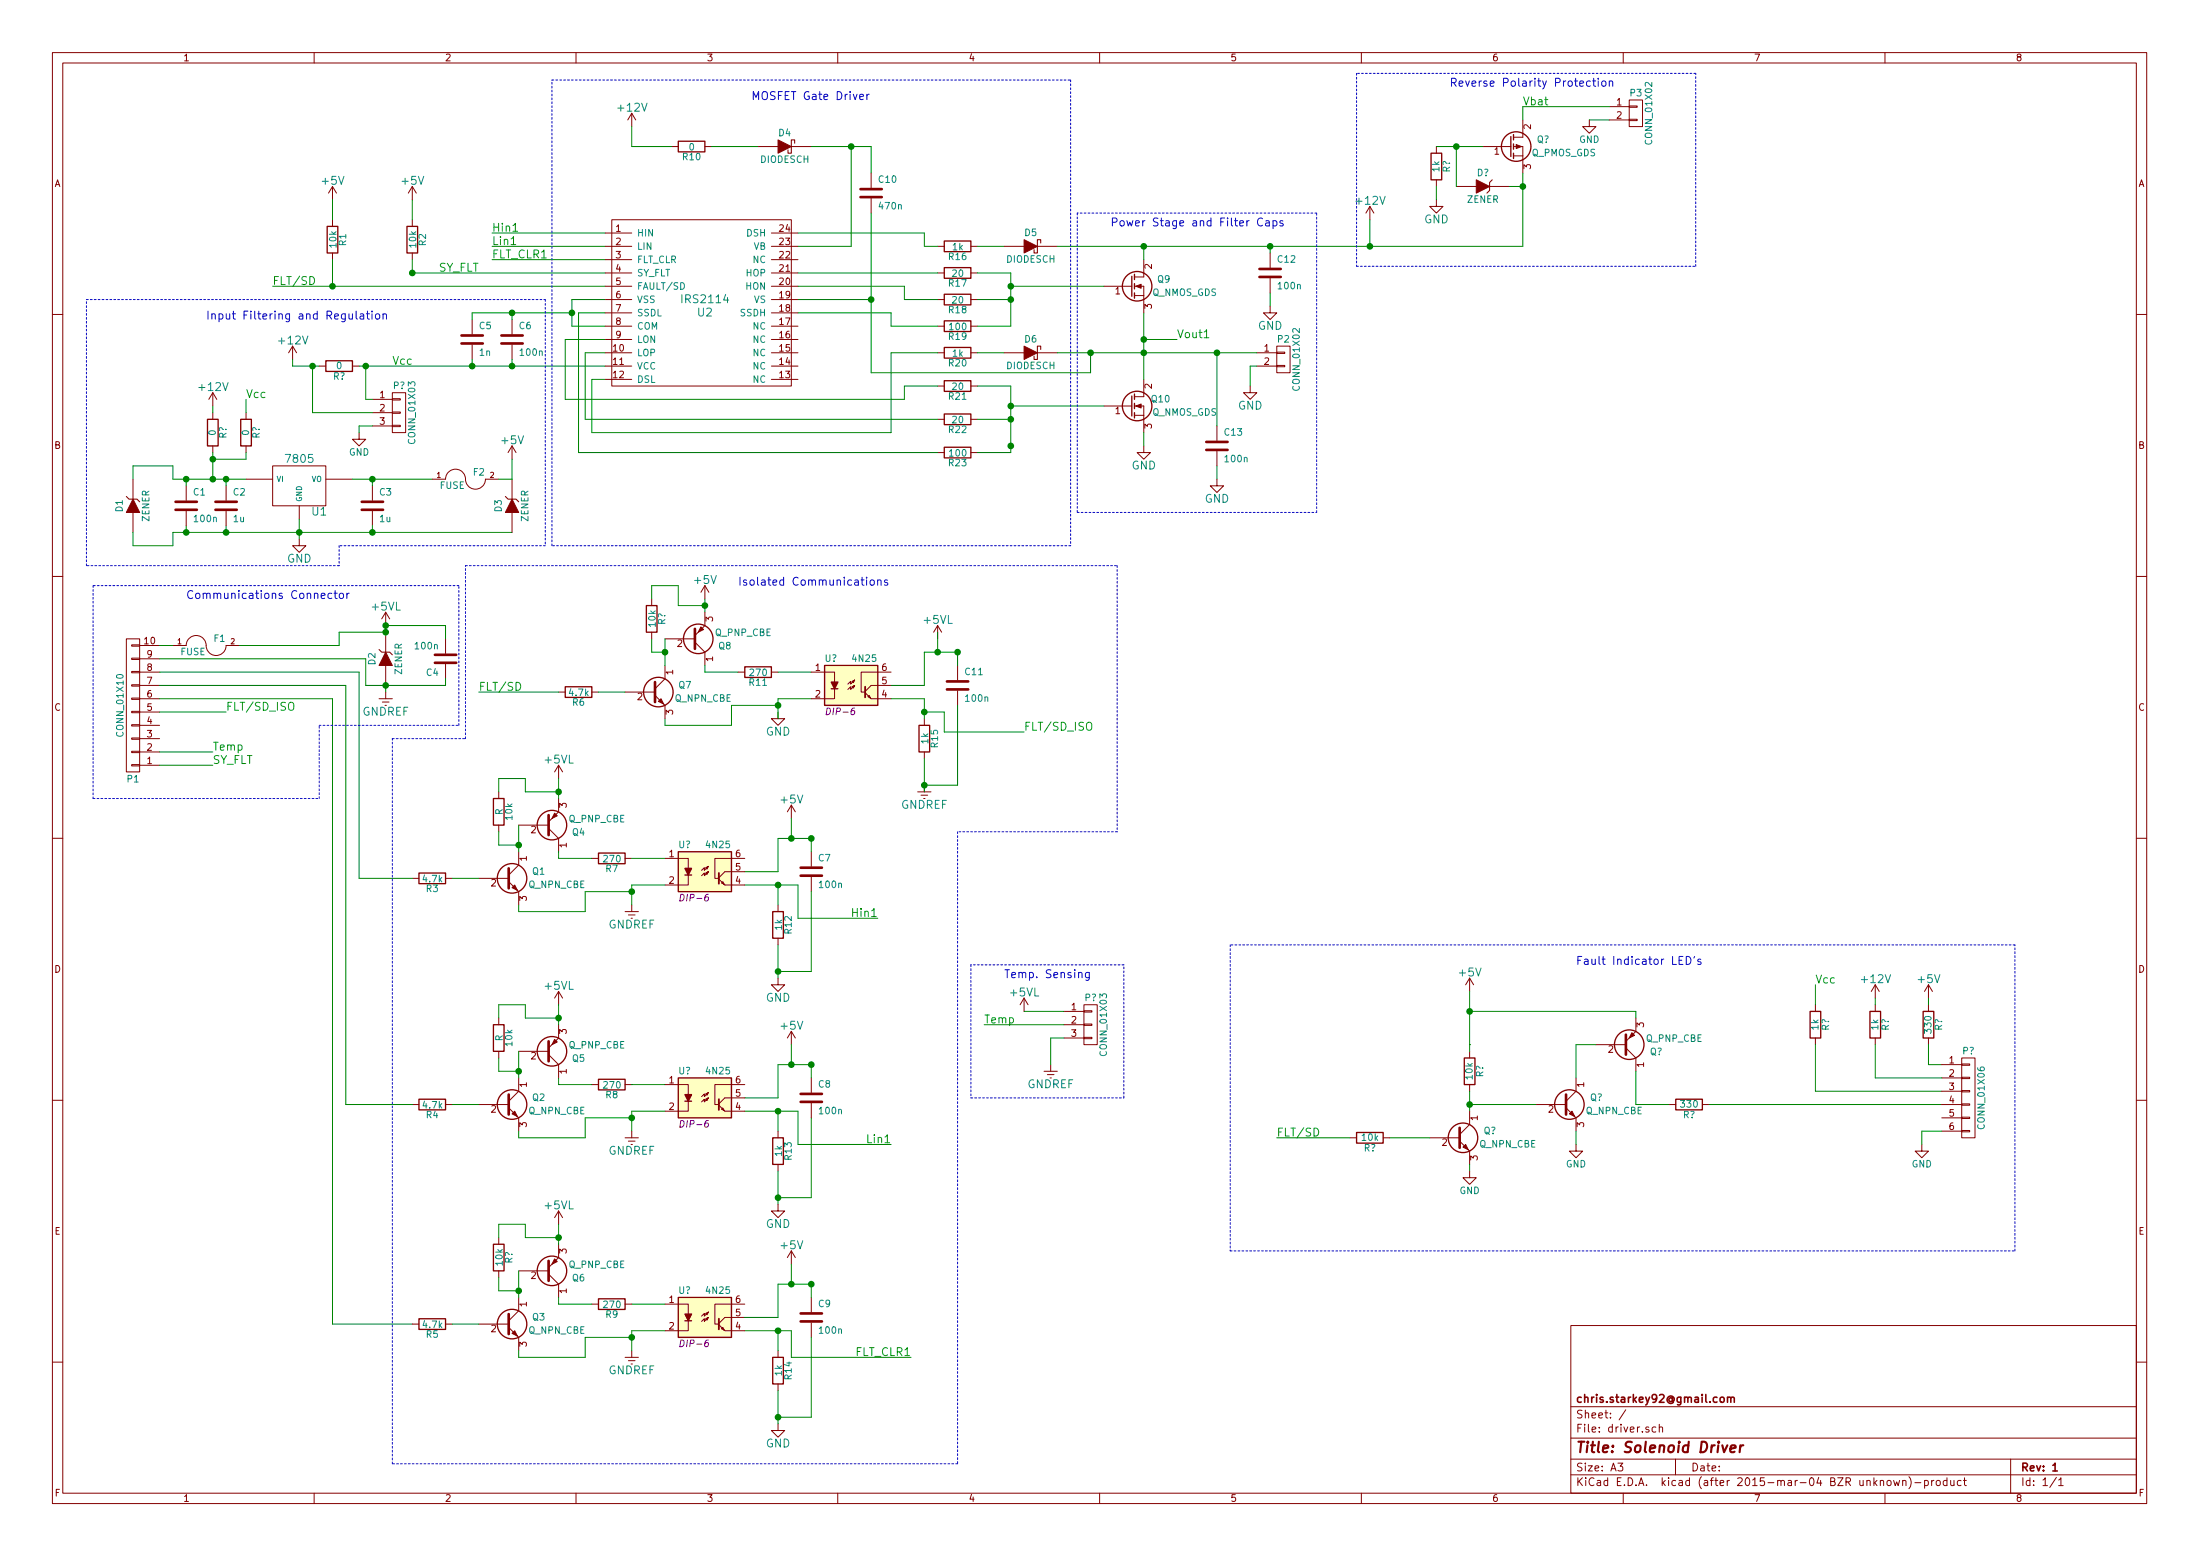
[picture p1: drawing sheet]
<svg xmlns="http://www.w3.org/2000/svg" width="420mm" height="297mm" viewBox="0 0 420 297" stroke-linecap="round" stroke-linejoin="round" font-family="sans-serif">
<g fill="none" stroke="#840000" stroke-width=".19">
<path d="M10 10h400v277h-400zM12 12h396v273.1h-396zM60 10v2M110 10v2M160 10v2M210 10v2M260 10v2M310 10v2M311.1 19.1h2.6v5.1h-2.6zM360 10v2M63.5 35.6v2.5M63.5 35.6l-.8 1.3"/>
<path d="M63.5 35.6l.8 1.3M78.7 35.6l-.7 1.3M78.7 35.6v2.5M78.7 35.6l.8 1.3M120.6 21.6l-.7 1.3M120.6 21.6v2.6M120.6 21.6l.8 1.3M128.3 28h1.2M134.6 28h1.3M144.8 28h3.8M151.1 28h3.8M166.4 33.1v2.8"/>
<path d="M166.4 37.9v2.8M261.6 39.4l-.7 1.3M261.6 39.4v2.5M261.6 39.4l.8 1.3M274.3 38.1v1.3h1.3l-1.3 1.3-1.3-1.3h1.3M274.3 28v1.2M274.3 34.3v1.3M278.1 35.6h3.8M283.2 28h5.3M284.5 35.6h3.8M289.1 28h1.7v5.1M289.1 29.8h1.7"/>
<path d="M290.8 22.9v3.3h-1.7M303.5 22.9v1.3h1.3l-1.3 1.2-1.2-1.2h1.2M307.3 20.4h3.8M307.3 22.9h3.8M311.1 22.8h1.6v.2h-1.6zM311.1 20.2h1.6v.3h-1.6zM63.5 41.9v1.3M63.5 48.3v1.3M78.7 41.9v1.3M78.7 48.3v1.3M115.6 44.5h5M115.6 47h5"/>
<path d="M115.6 49.6h5M115.6 52.1h5M115.6 54.6h5M115.6 57.2h5M115.6 59.7h5M116.8 41.9h34.3v31.8h-34.3zM147.3 44.5h5.1M147.3 47h5.1M147.3 49.6h5.1M147.3 52.1h5.1M147.3 54.6h5.1M147.3 57.2h5.1"/>
<path d="M147.3 59.7h5.1M179.1 47h1.2M179.1 52.1h1.2M179.1 57.2h1.2M185.4 47h1.3M185.4 52.1h1.3M185.4 57.2h1.3M191.8 47h3.8M198.1 47h3.8M210.8 54.6h5.4M216.7 54.6h1.7v5.1M216.7 56.4h1.7"/>
<path d="M218.4 49.6v3.3h-1.7M242.6 58.5v1.2h1.2l-1.2 1.3-1.3-1.3h1.3M242.6 48.3v2.8M242.6 53.1v2.8M10 60h2M40.6 75l-.7 1.2M40.6 75v2.5M40.6 78.8v1.2M40.6 75l.8 1.2M47 78.8v1.2M55.9 66.1l-.8 1.2M55.9 66.1v2.5"/>
<path d="M55.9 66.1l.7 1.2M61 69.9h1.2M67.3 69.9h1.3M71.1 76.2h3.8M71.1 78.8h3.8M74.9 78.6h1.6v.3h-1.6zM74.9 76.1h1.6v.3h-1.6zM74.9 75h2.6v7.6h-2.6zM90.2 61v2.8M90.2 65.8v2.8M97.8 61v2.8M97.8 65.8v2.8"/>
<path d="M115.6 62.3h5M115.6 64.8h5M115.6 67.3h5M115.6 69.9h5M115.6 72.4h5M147.3 62.3h5.1M147.3 64.8h5.1M147.3 67.3h5.1M147.3 69.9h5.1M147.3 72.4h5.1M179.1 62.3h1.2M179.1 67.3h1.2"/>
<path d="M179.1 73.7h1.2M185.4 62.3h1.3M185.4 67.3h1.3M185.4 73.7h1.3M191.8 67.3h3.8M198.1 67.3h3.8M210.8 77.5h5.4M216.7 77.5h1.7v5.1M216.7 79.3h1.7M218.4 72.4v3.3h-1.7M238.8 73.7v1.3h1.2l-1.2 1.2-1.3-1.2h1.3M240 67.3h3.8"/>
<path d="M240 69.9h3.8M243.8 69.8h1.6v.2h-1.6zM243.8 67.2h1.6v.3h-1.6zM243.8 66.1h2.6v5.1h-2.6zM408 60h2M25.4 91.5v3.8M25.4 97.8v3.8M35.6 92.7v2.8M35.6 97.6v2.8M40.6 85.1v1.3M43.2 92.7v2.8M43.2 97.6v2.8"/>
<path d="M47 91.5h5.1M47 85.1v1.3M52.1 88.9h10.1v7.7h-10.1zM57.1 96.6v2.5M62.2 91.5h5.1M68.6 82.6v1.3h1.2l-1.2 1.2-1.3-1.2h1.3M71.1 92.7v2.8M71.1 97.6v2.8M71.1 81.3h3.8M74.9 81.2h1.6v.2h-1.6zM82.5 91.5h2.6a1.93 1.93 0 0 1 2.1-1.9 1.93 1.93 0 0 1 1.7 2.2 1.91 1.91 0 0 0 2.1 1.6 1.91 1.91 0 0 0 1.7-1.9h2.5M97.8 85.1v2.6"/>
<path d="M97.8 91.5v3.8M97.8 97.8v3.8M97.8 85.1l-.8 1.3M97.8 85.1l.8 1.3M179.1 80h1.2M179.1 86.4h1.2M185.4 80h1.3M185.4 86.4h1.3M218.4 85.1v1.3h1.3l-1.3 1.3-1.2-1.3h1.2M232.4 91.5v1.2h1.3l-1.3 1.3-1.3-1.3h1.3M232.4 81.3v2.8M232.4 86.1v2.8"/>
<path d="M10 110h2M57.1 102.9v1.3h1.3l-1.3 1.2-1.2-1.2h1.2M73.7 116.9l-.8 1.2M73.7 116.9v2.5M73.7 116.9l.7 1.2M124.5 114.3v1.3M134.6 116.9v2.5l-1.9 1.9M134.6 111.8l-.7 1.3M134.6 111.8v2.5M134.6 111.8l.8 1.3M179.1 119.4l-.8 1.3M179.1 119.4v2.6"/>
<path d="M179.1 119.4l.7 1.3M408 110h2M24.1 122h2.6v25.4h-2.6zM25.1 123.1h1.6v.3h-1.6zM25.1 125.6h1.6v.3h-1.6zM25.1 128.2h1.6v.2h-1.6zM25.1 130.7h1.6v.3h-1.6zM25.1 133.3h1.6v.2h-1.6zM25.1 135.8h1.6v.3h-1.6zM25.1 138.3h1.6v.3h-1.6zM26.7 138.5h3.8M26.7 135.9h3.8"/>
<path d="M26.7 133.4h3.8M26.7 130.8h3.8M26.7 128.3h3.8M26.7 125.8h3.8M26.7 123.2h3.8M33 123.2h2.6a1.93 1.93 0 0 1 2.1-1.9 1.93 1.93 0 0 1 1.7 2.3 1.91 1.91 0 0 0 2 1.5 1.91 1.91 0 0 0 1.8-1.9h2.5M72.4 133.4h2.5M73 134h1.3M73.7 120.7v3.8M73.7 127v3.8M73.7 132.1v1.3M85.1 122v2.8"/>
<path d="M85.1 126.8v2.8M106.7 132.1h1.2M113 132.1h1.3M119.4 132.1h5.7M124.5 120.7v1.3M125.1 132.8l1.9 1.9v2.5M127 122h5.7M127 127v2.6l-1.9 1.9M132.7 122.6l1.9 1.9v2.5M141 128.3h1.2M147.3 128.3h1.3M148.6 135.9v1.3h1.3l-1.3 1.3-1.3-1.3h1.3"/>
<path d="M154.9 128.3h4.5v5.1h-4.5M162.7 130.1l.5-.3-.2 .5zM163.2 129.8l-.7 .8v-.5l-.6 .5M163.2 130.8l-.2 .6-.3-.3 .5-.3-.7 .8v-.5l-.6 .5M165.2 132.2l1.2 1.2h3.8M165.7 133l.3-.2 .2 .5zM170.2 128.3h-5.7v3.8h.6M170.2 130.8h-3.8l-1.2 1.2M176.5 137.2v1.3M182.9 127v2.8M182.9 131.9v2.8M25.1 140.9h1.6v.2h-1.6z"/>
<path d="M25.1 143.4h1.6v.3h-1.6zM25.1 146h1.6v.2h-1.6zM26.7 146.1h3.8M26.7 143.5h3.8M26.7 141h3.8M95.2 151.2v1.2M95.2 157.5v1.3M99.1 157.5h5.7M104.8 158.2l1.9 1.9v2.5M106.7 152.4v2.6l-1.9 1.9M106.7 146.1v2.5M106.7 146.1l-.8 1.3"/>
<path d="M106.7 146.1l.7 1.3M151.1 153.7l-.7 1.3M151.1 153.7v2.5M151.1 153.7l.8 1.3M175.3 151.2h2.5M175.9 151.8h1.3M176.5 143.5v1.3M176.5 149.9v1.3M10 160h2M78.7 167.7h1.3M85.1 167.7h1.3M91.4 167.7h5.8"/>
<path d="M97.2 168.3l1.9 1.9v2.6M99.1 162.6v2.5l-1.9 1.9M113 163.9h1.3M119.4 163.9h1.2M119.4 174h2.5M120 174.7h1.3M120.6 172.8v1.2M127 163.9h4.4v5h-4.4M134.8 165.6l.5-.2-.3 .5zM135.3 165.4l-.8 .8v-.6l-.5 .6M135.3 166.4l-.3 .5-.2-.2 .5-.3-.8 .8v-.5l-.5 .5M137.3 167.8l1.1 1.1h3.8"/>
<path d="M137.8 168.6l.2-.3 .3 .5zM142.2 163.9h-5.7v3.8h.7M142.2 166.4h-3.8l-1.1 1.1M148.6 172.8v1.2M148.6 179.1v1.3M154.9 162.6v2.8M154.9 167.4v2.8M408 160h2M95.2 194.3v1.3M106.7 195.6v2.6l-1.9 1.9M106.7 189.3v2.5M106.7 189.3l-.8 1.2"/>
<path d="M106.7 189.3l.7 1.2M148.6 186.7v1.3h1.3l-1.3 1.3-1.3-1.3h1.3M151.1 196.9v2.5M151.1 196.9l-.7 1.3M151.1 196.9l.8 1.3M195.6 190.5l-.8 1.3M195.6 190.5v2.6M195.6 190.5l.7 1.3M203.2 193.1h3.8M203.2 195.6h3.8M203.2 198.2h3.8M207 198h1.5v.3h-1.5z"/>
<path d="M207 195.5h1.5v.2h-1.5zM207 192.9h1.5v.3h-1.5zM207 191.8h2.5v7.6h-2.5zM280.7 186.7v2.6M280.7 186.7l-.8 1.3M280.7 186.7l.7 1.3M304.8 199.4h5.7M312.4 194.3v2.6l-1.9 1.9M346.7 191.8v1.3M346.7 198.2v1.2M358.1 188l-.7 1.3M358.1 188v2.5"/>
<path d="M358.1 191.8v1.3M358.1 198.2v1.2M358.1 188l.8 1.3M368.3 188l-.8 1.3M368.3 188v2.5M368.3 191.8v1.3M368.3 198.2v1.2M368.3 188l.8 1.3M10 210h2M78.7 210.9h1.3M85.1 210.9h1.3M91.4 210.9h5.8"/>
<path d="M95.2 200.7v1.3M97.2 211.5l1.9 1.9v2.5M99.1 205.8v2.5l-1.9 1.9M99.1 200.7h5.7M104.8 201.3l1.9 1.9v2.6M113 207h1.3M119.4 207h1.2M119.4 217.2h2.5M120 217.8h1.3M120.6 215.9v1.3M127 207h4.4v5.1h-4.4M134.8 208.8l.5-.2-.3 .5z"/>
<path d="M135.3 208.6l-.8 .7v-.5l-.5 .5M135.3 209.6l-.3 .5-.2-.3 .5-.2-.8 .7v-.5l-.5 .5M137.3 211l1.1 1.1h3.8M138 211.5l.3 .5-.5-.3zM142.2 207h-5.7v3.9h.7M142.2 209.6h-3.8l-1.1 1.1M148.6 215.9v1.3M154.9 205.8v2.8M154.9 210.6v2.8M199.4 204.5h2.5M200 205.1h1.3M200.7 203.2v1.3"/>
<path d="M257.8 217.2h1.3M264.2 217.2h1.2M273 217.2h5.8M278.8 217.8l1.9 1.9v2.6M280.7 212.1v2.6l-1.9 1.9M280.7 200.7v1.3M280.7 207v1.3M293.4 210.9h5.7M299.1 211.5l1.9 1.9v2.5M301 218.5v1.2h1.3l-1.3 1.3-1.3-1.3h1.3M301 205.8v2.5l-1.9 1.9M310.5 200.1l1.9 1.9v2.5"/>
<path d="M318.8 210.9h1.2M325.1 210.9h1.3M367 218.5v1.2h1.3l-1.3 1.3-1.2-1.3h1.2M370.8 210.9h3.8M370.8 203.2h3.8M370.8 205.8h3.8M370.8 208.3h3.8M370.8 213.4h3.8M370.8 215.9h3.8M374.6 215.8h1.6v.3h-1.6zM374.6 213.3h1.6v.2h-1.6zM374.6 210.7h1.6v.3h-1.6z"/>
<path d="M374.6 208.2h1.6v.2h-1.6zM374.6 205.6h1.6v.3h-1.6zM374.6 203.1h1.6v.3h-1.6zM374.6 202h2.6v15.2h-2.6zM408 210h2M95.2 236.3v1.2M106.7 237.5v2.6l-1.9 1.9M106.7 231.2v2.5M106.7 231.2l-.8 1.2M106.7 231.2l.7 1.2M148.6 229.9v1.3h1.3l-1.3 1.2-1.3-1.2h1.3M148.6 222.3v1.3"/>
<path d="M151.1 238.8v2.5M151.1 238.8l-.7 1.3M151.1 238.8l.8 1.3M280.7 223.6v1.2h1.2l-1.2 1.3-1.3-1.3h1.3M78.7 252.8h1.3M85.1 252.8h1.3M91.4 252.8h5.8M95.2 242.6v1.3M97.2 253.4l1.9 1.9v2.5M99.1 247.7v2.5l-1.9 1.9M99.1 242.6h5.7M104.8 243.2l1.9 1.9v2.6"/>
<path d="M113 249h1.3M119.4 249h1.2M119.4 259.1h2.5M120 259.8h1.3M120.6 257.8v1.3M127 249h4.4v5h-4.4M134.8 250.7l.5-.2-.3 .5zM135.3 250.5l-.8 .7v-.5l-.5 .5M135.3 251.5l-.3 .5-.2-.2 .5-.3-.8 .8v-.5l-.5 .5M137.3 252.9l1.1 1.1h3.8M138 253.4l.3 .5-.5-.2zM142.2 249h-5.7v3.8h.7"/>
<path d="M142.2 251.5h-3.8l-1.1 1.1M148.6 257.8v1.3M154.9 247.7v2.8M154.9 252.5v2.8M300 253h108v32.1h-108zM10 260h2M148.6 271.8v1.3h1.3l-1.3 1.3-1.3-1.3h1.3M148.6 264.2v1.3M300 278.5h108M300 274.5h108M300 268.5h108M309 279.3h.9l-.5 .6 .5 .1v.7l-.2 .1-.7-.1"/>
<path d="M310.5 269.1l-1.3 2M316.2 272.5l-.4-.1-.3 .3 .1 .6 .2 .1 .4-.1M316.9 272.5l.2-.1 .4 .1v.9M316.9 271.9v1.5M320 278.5v3M384 278.5v6.6M408 260h2M60 285.1v1.9M110 285.1v1.9M160 285.1v1.9M210 285.1v1.9M260 285.1v1.9"/>
<path d="M300 281.5h108M310 285.1v1.9M360 285.1v1.9M360.5 282.7l.2-.1 .4 .1 .1 .6-.2 .2-.3 .1-.2-.1zM361.6 282.6l.3 1 .3-.7 .3 .7 .3-1M363.4 282.7l.2-.1 .4 .1v.9M363.4 282.6v1M364.6 281.9a1.71 1.71 0 0 1 0 2.3M365.7 283h1.2M367.6 282.7l.4-.1 .3 .3-.2 .6h-.5M367.6 282.6v1.5M368.9 282.6v1"/>
<path d="M369.3 282.6l-.4 .3M369.8 282.7l.3-.1 .4 .1 .1 .6-.2 .2-.3 .1-.3-.1zM371.8 282.7l-.4-.1-.3 .3 .1 .6 .2 .1 .4-.1M371.8 282.1v1.5M372.5 282.6l.1 .9 .4 .1 .2-.1M373.2 282.6v1M374.5 282.7l-.4-.1-.3 .3 .1 .6 .2 .1 .4-.1M375 282.6h.5M375.2 282.1v1.3l.3 .2M392.7 282l-1.2 2M393.2 282.5l.4-.4v1.5M393.2 283.6h.8"/>
</g>
<path d="M329.9 266.8l.2-.1 .4 .1 .1 .9M329.9 266.7v1M330.6 266.9a.36 .36 0 0 1 .3-.2 .36 .36 0 0 1 .3 .2v.8M392 280.8h.9" fill="none" stroke="#840000" stroke-width=".3"/>
<path d="M330.5 276.6l1-.2-.1-.4h-.7l-.3 .9 .3 .3 .6-.1M332.4 275.9l-.2 1.3M332.9 275.9l-.3 .1-.3 .3" fill="none" stroke="#840000" stroke-width=".41"/>
<g fill="#840000" stroke="#840000" stroke-width=".19">
<path d="M195.6 45.8l2.5 1.2-2.5 1.3z"/>
<path d="M148.6 26.7l2.5 1.3-2.5 1.2z"/>
<path d="M195.6 66.1l2.5 1.2-2.5 1.3z"/>
<path d="M216.9 54.6l1-.3v.7z"/>
<path d="M216.9 77.5l1-.4v.8z"/>
<path d="M105.9 155.2l.5 .5-1 .5z"/>
<path d="M97.8 169.5l.5-.6 .5 1.1z"/>
<path d="M105.9 198.4l.5 .5-1 .5z"/>
<path d="M97.8 212.6l.5-.5 .5 1z"/>
<path d="M105.9 240.3l.5 .5-1 .5z"/>
<path d="M97.8 254.5l.5-.5 .5 1.1z"/>
<path d="M133.9 119.7l.5 .5-1.1 .5z"/>
<path d="M125.7 133.9l.5-.5 .5 1z"/>
<path d="M25.4 95.3l1.3 2.5h-2.6z"/>
<path d="M73.7 124.5l1.2 2.5h-2.5z"/>
<path d="M97.8 95.3l1.3 2.5h-2.6z"/>
<path d="M289.6 27.6l1 .4-1 .4z"/>
<path d="M281.9 34.3l2.6 1.3-2.6 1.3z"/>
<path d="M279.4 219l.5-.5 .5 1z"/>
<path d="M299.7 212.6l.5-.5 .5 1z"/>
<path d="M311.7 197.1l.5 .5-1.1 .6z"/>
</g>
<path d="M151.8 27.3v-.6h-.7v2.5h-.6v-.6M285 34.3l-.5 .5v1.6l-.5 .5M198.8 46.4v-.6h-.7v2.5h-.6v-.6M198.8 66.7v-.6h-.7v2.5h-.6v-.6M24.1 94.8l.5 .5h1.6l.5 .5M96.5 94.8l.5 .5h1.6l.5 .5M72.4 124l.5 .5h1.5l.5 .5" fill="none" stroke="#840000" stroke-width=".2"/>
<g fill="none" stroke="#840000" stroke-width=".51">
<path d="M164.3 37.6h4.1M164.3 36.1h4.1M240.5 52.9h4.1M240.5 51.3h4.1M88.1 65.6h4.1M88.1 64h4.1M95.8 65.6h4M95.8 64h4M33.5 97.3h4.1M33.5 95.8h4.1M41.1 97.3h4.1M41.1 95.8h4.1"/>
<path d="M69.1 97.3h4.1M69.1 95.8h4.1M230.4 85.9h4M230.4 84.4h4M83.1 125h4M83.1 126.5h4M125.1 130.2v3.8M132.7 120.1v3.8M180.8 131.6h4.1M180.8 130.1h4.1M104.8 155.6v3.8M97.2 165.8v3.8"/>
<path d="M152.9 167.2h4.1M152.9 165.6h4.1M104.8 198.8v3.8M310.5 197.5v3.8M97.2 209v3.8M152.9 210.3h4.1M152.9 208.8h4.1M278.8 215.3v3.8M299.1 209v3.8M97.2 250.9v3.8M104.8 240.7v3.8M152.9 252.3h4.1"/>
<path d="M152.9 250.7h4.1"/>
</g>
<g fill="none" stroke="#840000" stroke-width=".25">
<path d="M129.5 27h5.1v2h-5.1zM273.3 29.2h2v5.1h-2zM288.5 26.1v3.8M289.1 25.7v1M289.1 27.5v1M289.1 29.2v1.1M62.5 43.2h2v5.1h-2zM77.7 43.2h2.1v5.1h-2.1zM180.3 46h5.1v2h-5.1zM180.3 51.1h5.1v2h-5.1zM180.3 56.2h5.1v2h-5.1zM216.2 52.7v3.9"/>
<path d="M216.7 52.4v1M216.7 54.1v1.1M216.7 55.9v1M62.2 68.9h5.1v2h-5.1zM180.3 72.7h5.1v2h-5.1zM180.3 79h5.1v2.1h-5.1zM180.3 66.3h5.1v2.1h-5.1zM180.3 61.3h5.1v2h-5.1zM216.2 75.6v3.8M216.7 75.2v1M216.7 77v1M216.7 78.8v1"/>
<path d="M39.6 80h2.1v5.1h-2.1zM46 80h2v5.1h-2zM180.3 85.4h5.1v2h-5.1zM123.4 115.6h2.1v5.1h-2.1zM107.9 131.1h5.1v2h-5.1zM142.2 127.3h5.1v2h-5.1zM157.5 127h10.1v7.7h-10.1zM158.7 131.5h1.3M175.5 138.5h2v5h-2zM94.2 152.4h2.1v5.1h-2.1zM80 166.7h5.1v2h-5.1zM114.3 162.9h5.1v2h-5.1z"/>
<path d="M129.5 162.6h10.2v7.6h-10.2zM130.8 167h1.3M147.6 174h2v5.1h-2zM94.2 195.6h2.1v5.1h-2.1zM345.7 193.1h2v5.1h-2zM357.1 193.1h2.1v5.1h-2.1zM367.3 193.1h2v5.1h-2zM80 209.8h5.1v2.1h-5.1zM114.3 206h5.1v2.1h-5.1zM129.5 205.8h10.2v7.6h-10.2zM130.8 210.2h1.3M147.6 217.2h2v5.1h-2z"/>
<path d="M259.1 216.2h5.1v2h-5.1zM279.7 202h2v5h-2zM320 209.8h5.1v2.1h-5.1zM94.2 237.5h2.1v5.1h-2.1zM80 251.8h5.1v2h-5.1zM114.3 247.9h5.1v2.1h-5.1zM129.5 247.7h10.2v7.6h-10.2zM130.8 252.1h1.3M147.6 259.1h2v5.1h-2z"/>
<circle cx="289.6" cy="28" r="2.82"/>
<circle cx="217.2" cy="54.6" r="2.82"/>
<circle cx="217.2" cy="77.5" r="2.82"/>
<circle cx="125.7" cy="132.1" r="2.82"/>
<circle cx="133.3" cy="122" r="2.82"/>
<circle cx="105.4" cy="157.5" r="2.82"/>
<circle cx="97.8" cy="167.7" r="2.82"/>
<circle cx="311.1" cy="199.4" r="2.82"/>
<circle cx="97.8" cy="210.9" r="2.82"/>
<circle cx="105.4" cy="200.7" r="2.82"/>
<circle cx="279.4" cy="217.2" r="2.82"/>
<circle cx="299.7" cy="210.9" r="2.82"/>
<circle cx="97.8" cy="252.8" r="2.82"/>
<circle cx="105.4" cy="242.6" r="2.82"/>
</g>
<path d="M59.2 52.8a.77 .77 0 0 1 .9 .8 .77 .77 0 0 1-.9 .7zM97.6 46.7h.9M98 44.2h.9M230 64.5h.9M55.2 134.3a.5 .5 0 0 1 .5-.2 .5 .5 0 0 1 .4 .5v.8a.53 .53 0 0 1-.6 .2 .53 .53 0 0 1-.4-.5zM98.6 130.3a.77 .77 0 0 1 .8 .7 .77 .77 0 0 1-.8 .8zM207.6 138.1a.5 .5 0 0 1 .5-.2 .5 .5 0 0 1 .4 .5v.8a.53 .53 0 0 1-.6 .2 .53 .53 0 0 1-.4-.5zM251 215.4a.77 .77 0 0 1 .8 .7 .77 .77 0 0 1-.8 .8z" fill="none" stroke="#00c200" stroke-width=".19"/>
<g fill="none" stroke="#008400" stroke-width=".19">
<path d="M63.5 38.1v3.8M78.7 38.1v3.8M120.6 24.2v3.8h7.7M135.9 28h8.9M154.9 28h11.5v5.1M162.6 28v19h-10.2M274.3 28h8.9M274.3 35.6v2.5M278.1 28v7.6M288.3 35.6h2.5M290.8 33.1v13.9h-88.9M303.5 22.9h3.8"/>
<path d="M307.3 20.4h-16.5v2.5M52.1 54.6h63.5M63.5 49.6v5M78.7 49.6v2.5h36.9M94 47h21.6M94 44.5h21.6M94 49.6h21.6M97.8 59.7v1.3M109.2 59.7h-19v1.3M115.6 57.2h-6.4v5.1h6.4M115.6 59.7h-5.1v26.7h68.6M152.4 54.6h20.3v2.6h6.4"/>
<path d="M152.4 59.7h17.8v2.6h8.9M152.4 44.5h24.1v2.5h2.6M152.4 52.1h26.7M152.4 57.2h14M166.4 40.7v30.5h41.9v-3.9M186.7 47h5.1M186.7 52.1h6.3v10.2h-6.3M186.7 57.2h6.3M193 54.6h17.8M218.4 47v2.6M218.4 59.7v12.7M242.6 47v1.3"/>
<path d="M242.6 55.9v2.6M261.6 41.9v5.1M40.6 77.5v1.3M47 76.2v2.6M55.9 68.6v1.3h5.1M59.7 69.9v8.9h11.4M68.6 69.9h47M69.8 69.9v6.3h1.3M90.2 68.6v1.3M97.8 68.6v1.3M115.6 67.3h-3.8v12.7h67.3M115.6 64.8h-7.7v11.4h64.8v-2.5h6.4"/>
<path d="M179.1 67.3h-8.9v15.3h-57.2v-10.2h2.6M186.7 67.3h5.1M186.7 73.7h6.3v12.7h-6.3M193 77.5h17.8M201.9 67.3h38.1M218.4 64.8h6.4M232.4 67.3v14M240 69.9h-1.2v3.8M25.4 91.5v-2.6h7.6v2.6h14M35.6 91.5v1.2M40.6 86.4v5.1M43.2 91.5v1.2"/>
<path d="M47 86.4v1.3h-6.4M57.1 99.1v3.8M67.3 91.5h15.2M71.1 81.3h-2.5v1.3M71.1 91.5v1.2M97.8 87.7v3.8h-2.6M186.7 80h6.3M218.4 82.6v2.5M232.4 88.9v2.6M25.4 101.6v2.6h7.6v-2.6h64.8M35.6 100.4v1.2M43.2 100.4v1.2"/>
<path d="M71.1 100.4v1.2M124.5 114.3v-2.5h5v3.8h5.1M134.6 114.3v2.6M30.5 128.3h38.1v39.4h10.1M30.5 130.8h35.5v80.1h12.7M30.5 133.4h33v119.4h15.2M30.5 125.8h39.3v5h15.3v-1.2M30.5 135.9h12.7M30.5 123.2h2.5M73.7 130.8v1.3M85.1 122v-2.6h-11.4v1.3h-8.9v2.5h-19.1M91.4 132.1h15.3"/>
<path d="M114.3 132.1h5.1M124.5 122v2.5h2.5M127 122v5M134.6 127v1.3h6.4M148.6 128.3h6.3M148.6 134.7h-8.9v3.8h-12.7v-1.3M154.9 133.4h-6.3v3.8M170.2 133.4h6.3v3.8M176.5 135.9h3.8v3.8h15.3M179.1 120.7v3.8M182.9 127v-2.5h-6.4v6.3h-6.3M182.9 134.7v15.2h-6.4"/>
<path d="M30.5 146.1h10.1M30.5 143.5h10.1M95.2 158.8v2.5h3.9M95.2 151.2v-2.6h5.1v2.6h6.4M99.1 157.5v5.1M106.7 148.6v3.8M151.1 156.2v3.9M176.5 144.8v6.4M86.4 167.7h5M106.7 162.6v1.3h6.3M120.6 170.2h-8.8v3.8h-12.7v-1.2M120.6 163.9h6.4"/>
<path d="M127 168.9h-6.4v3.9M142.2 168.9h10.2v6.4h15.2M148.6 168.9v3.9M154.9 162.6v-2.5h-6.3v6.3h-6.4M154.9 170.2v15.3h-6.3M95.2 194.3v-2.5h5.1v2.5h6.4M106.7 191.8v3.8M148.6 180.4v6.3M151.1 199.4v3.8M188 195.6h15.2M195.6 193.1h7.6M203.2 198.2h-2.5v5"/>
<path d="M280.7 199.4h.1M280.7 189.3v11.4M280.7 193.1h31.7v1.2M304.8 199.4h-3.8v6.4M346.7 188v3.8M346.7 199.4v8.9h24.1M358.1 190.5v1.3M358.1 199.4v6.4h12.7M368.3 199.4v3.8h2.5M368.3 190.5v1.3M86.4 210.9h5M95.2 202v2.5h3.9"/>
<path d="M99.1 200.7v5.1M106.7 205.8v1.2h6.3M120.6 213.4h-8.8v3.8h-12.7v-1.3M120.6 207h6.4M127 212.1h-6.4v3.8M142.2 212.1h10.2v6.4h17.8M148.6 212.1v3.8M154.9 205.8v-2.6h-6.3v6.4h-6.4M154.9 213.4v15.2h-6.3M243.8 217.2h14M265.4 217.2h7.6M280.7 210.9h12.7"/>
<path d="M280.7 208.3v3.8M301 215.9v2.6M312.4 204.5v6.4h6.4M326.4 210.9h44.4M370.8 215.9h-3.8v2.6M95.2 236.3v-2.6h5.1v2.6h6.4M106.7 233.7v3.8M148.6 223.6v6.3M280.7 222.3v1.3M86.4 252.8h5M95.2 243.9v2.5h3.9M99.1 242.6v5.1"/>
<path d="M106.7 247.7v1.3h6.3M120.6 255.3h-8.8v3.8h-12.7v-1.3M120.6 249h6.4M127 254h-6.4v3.8M142.2 254h8.9v5.1h22.9M148.6 254v3.8M151.1 241.3v3.8M154.9 247.7v-2.6h-6.3v6.4h-6.4M154.9 255.3v15.2h-6.3M148.6 265.5v6.3"/>
</g>
<g fill="#008400" stroke="#008400" stroke-width=".25">
<circle cx="162.6" cy="28" r=".51"/>
<circle cx="97.8" cy="69.9" r=".51"/>
<circle cx="109.2" cy="59.7" r=".51"/>
<circle cx="97.8" cy="59.7" r=".51"/>
<circle cx="193" cy="77.5" r=".51"/>
<circle cx="193" cy="54.6" r=".51"/>
<circle cx="218.4" cy="67.3" r=".51"/>
<circle cx="218.4" cy="47" r=".51"/>
<circle cx="242.6" cy="47" r=".51"/>
<circle cx="261.6" cy="47" r=".51"/>
<circle cx="57.2" cy="101.6" r=".51"/>
<circle cx="40.6" cy="91.5" r=".51"/>
<circle cx="43.2" cy="101.6" r=".51"/>
<circle cx="148.6" cy="185.5" r=".51"/>
<circle cx="193" cy="57.2" r=".51"/>
<circle cx="193" cy="80" r=".51"/>
<circle cx="208.3" cy="67.3" r=".51"/>
<circle cx="166.4" cy="57.2" r=".51"/>
<circle cx="120.7" cy="170.2" r=".51"/>
<circle cx="193" cy="85.1" r=".51"/>
<circle cx="218.4" cy="64.8" r=".51"/>
<circle cx="154.9" cy="160.1" r=".51"/>
<circle cx="151.1" cy="160.1" r=".51"/>
<circle cx="148.6" cy="228.6" r=".51"/>
<circle cx="120.7" cy="213.4" r=".51"/>
<circle cx="154.9" cy="203.2" r=".51"/>
<circle cx="151.1" cy="203.2" r=".51"/>
<circle cx="148.6" cy="270.5" r=".51"/>
<circle cx="120.7" cy="255.3" r=".51"/>
<circle cx="154.9" cy="245.1" r=".51"/>
<circle cx="151.1" cy="245.1" r=".51"/>
<circle cx="148.6" cy="168.9" r=".51"/>
<circle cx="148.6" cy="212.1" r=".51"/>
<circle cx="78.7" cy="52.1" r=".51"/>
<circle cx="176.5" cy="149.9" r=".51"/>
<circle cx="148.6" cy="134.7" r=".51"/>
<circle cx="182.9" cy="124.5" r=".51"/>
<circle cx="179.1" cy="124.5" r=".51"/>
<circle cx="63.5" cy="54.6" r=".51"/>
<circle cx="35.6" cy="91.5" r=".51"/>
<circle cx="35.6" cy="101.6" r=".51"/>
<circle cx="73.7" cy="130.8" r=".51"/>
<circle cx="73.7" cy="120.7" r=".51"/>
<circle cx="73.7" cy="119.4" r=".51"/>
<circle cx="71.1" cy="101.6" r=".51"/>
<circle cx="176.5" cy="135.9" r=".51"/>
<circle cx="127" cy="124.5" r=".51"/>
<circle cx="134.6" cy="115.6" r=".51"/>
<circle cx="99.1" cy="161.3" r=".51"/>
<circle cx="106.7" cy="151.2" r=".51"/>
<circle cx="99.1" cy="204.5" r=".51"/>
<circle cx="106.7" cy="194.3" r=".51"/>
<circle cx="99.1" cy="246.4" r=".51"/>
<circle cx="106.7" cy="236.3" r=".51"/>
<circle cx="148.6" cy="254" r=".51"/>
<circle cx="43.2" cy="91.5" r=".51"/>
<circle cx="71.1" cy="91.5" r=".51"/>
<circle cx="232.4" cy="67.3" r=".51"/>
<circle cx="278.1" cy="28" r=".51"/>
<circle cx="290.8" cy="35.6" r=".51"/>
<circle cx="90.2" cy="69.9" r=".51"/>
<circle cx="69.9" cy="69.9" r=".51"/>
<circle cx="59.7" cy="69.9" r=".51"/>
<circle cx="40.6" cy="87.7" r=".51"/>
<circle cx="280.7" cy="210.9" r=".51"/>
<circle cx="280.7" cy="193.1" r=".51"/>
</g>
<g fill="#ffffc2" stroke="#ffffc2" stroke-width=".25">
<path d="M157.5 127h10.1v7.7h-10.1z"/>
<path d="M129.5 162.6h10.2v7.6h-10.2z"/>
<path d="M129.5 205.8h10.2v7.6h-10.2z"/>
<path d="M129.5 247.7h10.2v7.6h-10.2z"/>
</g>
<path d="M165.2 131.1v2M137.3 166.7v2M137.3 209.8v2.1M137.3 251.8v2" fill="none" stroke="#840000" stroke-width=".36"/>
<g fill="#840000" stroke="#840000" stroke-width=".25">
<path d="M158.7 130.2h1.3l-.6 1.3z"/>
<path d="M130.8 165.8h1.3l-.7 1.2z"/>
<path d="M130.8 209h1.3l-.7 1.2z"/>
<path d="M130.8 250.9h1.3l-.7 1.2z"/>
</g>
<path d="M158 135.2a.63 .63 0 0 1 .6 .4 .63 .63 0 0 1-.3 .8h-.5zM130 170.7a.63 .63 0 0 1 .7 .5 .63 .63 0 0 1-.3 .7l-.6 .1zM130 213.9a.63 .63 0 0 1 .7 .5 .63 .63 0 0 1-.3 .7l-.6 .1zM130 255.8a.63 .63 0 0 1 .7 .5 .63 .63 0 0 1-.3 .7l-.6 .1z" fill="none" stroke="#840084" stroke-width=".19"/>
<g fill="none" stroke="#0000c2" stroke-width=".19" stroke-dasharray=".3 .4">
<path d="M105.4 15.3h99.1M204.5 15.3v88.9M259.1 14v36.8M323.8 14h-64.7M16.5 57.2h87.6M104.1 57.2v47M205.7 40.7v57.1M251.5 40.7h-45.8M259.1 50.8h64.7M323.8 50.8v-36.8M205.7 97.8h45.8M251.5 97.8v-57.1"/>
<path d="M16.5 108v-50.8M17.8 111.8v40.6M64.8 104.2v3.8M64.8 108h-48.3M87.6 111.8h-69.8M88.9 108h124.5M104.1 104.2h-39.3M105.4 104.2v-88.9M204.5 104.2h-99.1M213.4 108v50.8M61 138.5h26.6M87.6 138.5v-26.7"/>
<path d="M17.8 152.4h43.2M61 152.4v-13.9M74.9 141h14M88.9 141v-33M182.9 158.8v120.6M213.4 158.8h-30.5M185.4 184.2v25.4M214.6 184.2h-29.2M234.9 180.4v58.4M384.8 180.4h-149.9M185.4 209.6h29.2M214.6 209.6v-25.4"/>
<path d="M234.9 238.8h149.9M384.8 238.8v-58.4M74.9 279.4v-138.4M182.9 279.4h-108"/>
</g>
<g fill="none" stroke="#0000c2" stroke-width=".19">
<path d="M164.2 18.5l.7-.1-.1-.3-.4-.1-.2 .2 .1 .7h.5M165.6 18v1M166 18l-.3 .1-.1 .2M303.7 15.5h-.4l-.3 .3v.4l.1 .2h.6M304.2 15.5h.5M304.4 14.9v1.4l.3 .2M305.2 14.9v.2M305.2 15.5v1M306 15.6l.2-.1 .4 .1 .1 .6-.1 .2-.4 .1-.2-.2zM307.3 15.6l.1-.1a.36 .36 0 0 1 .6 .2v.8M307.3 15.5v1M68 59.4v1.3l.2 .2"/>
<path d="M68.8 60h.6l.1 .9M70 59.9h.6M70.2 59.4v1.3l.4 .2M71 59.4v.1M71 59.9v1M73.2 59.9v1M241.1 41.8a.72 .72 0 0 0-1 .5 .72 .72 0 0 0 .7 .8l.3-.1M241.8 42.2h.5l.1 .9M242.4 42.5l-.5 .1a.3 .3 0 0 0-.2 .2 .3 .3 0 0 0 .2 .3h.5M243.1 42.2l.5-.1 .3 .3v.5l-.2 .2h-.6M243.1 42.1v1.5M245 42.2l-.3-.1-.3 .3 .1 .2 .5 .1v.4h-.6"/>
<path d="M69.5 60.3h-.5a.3 .3 0 0 0-.3 .3 .3 .3 0 0 0 .3 .3l.5-.1M71.8 60.1l.2-.2 .4 .2 .1 .5-.1 .2-.4 .1-.2-.1zM73.2 60.1v-.1a.36 .36 0 0 1 .6 .1v.8M63.4 113.3l-.5-.1-.3 .3v.5l.2 .2h.6M63.8 113.2h.6M64 112.7v1.4l.4 .2M64.9 113.4l.2-.2 .4 .2 .1 .6-.1 .2-.4 .1-.2-.2zM66.2 113.2v1.1M66.7 113.2l-.3 .1-.2 .2M165.5 110.2v.1M165.5 110.7v1M166.2 110.9l.3-.2 .4 .2 .1 .5-.2 .2-.3 .1-.3-.1z"/>
<path d="M167.6 110.9l.1-.1a.36 .36 0 0 1 .6 .1v.8M167.6 110.7v1M169.5 110.8l-.4-.1-.2 .2 .1 .2 .5 .2v.3h-.6M208 185.6v1.3l-.3 .3-.3-.1M208 185.7l-.4-.1-.3 .3v.5l.1 .2h.6M321.4 182.6h-.7v1.5h.7M322 182.6a.77 .77 0 0 1 .9 .7 .77 .77 0 0 1-.9 .8zM323.6 182.6l-.1 .3M324.8 183.2l-.3-.1-.3 .2 .1 .2 .5 .2v.3h-.6"/>
</g>
<text font-size="2.8" fill="#840000" x="301" y="277.3">Title: Solenoid Driver</text>
<g font-size="2.1" fill="#0000c2">
<text x="276.9" y="16.5">Reverse Polarity Protection</text>
<text x="143.5" y="19.1">MOSFET Gate Driver</text>
<text x="212.1" y="43.2">Power Stage and Filter Caps</text>
<text x="39.4" y="61">Input Filtering and Regulation</text>
<text x="141" y="111.8">Isolated Communications</text>
<text x="35.6" y="114.3">Communications Connector</text>
<text x="301" y="184.2">Fault Indicator LED's</text>
<text x="191.8" y="186.7">Temp. Sensing</text>
</g>
<g font-size="2.1" fill="#008484">
<text x="118.2" y="21.3">+12V</text>
<text x="61.6" y="35.3">+5V</text>
<text x="76.8" y="35.3">+5V</text>
<text x="259.1" y="39.1">+12V</text>
<text x="272" y="42.6">GND</text>
<text x="130.5" y="57.9">IRS2114</text>
<text x="53.4" y="65.7">+12V</text>
<text x="133.3" y="60.4">U2</text>
<text x="240.2" y="63">GND</text>
<text x="38.2" y="74.6">+12V</text>
<text x="236.4" y="78.2">GND</text>
<text x="54.8" y="88.4">7805</text>
<text x="95.9" y="84.8">+5V</text>
<text x="216.1" y="89.6">GND</text>
<text x="230" y="96">GND</text>
<text x="59.6" y="98.4">U1</text>
<text x="54.8" y="107.4">GND</text>
<text x="132.7" y="111.5">+5V</text>
<text x="71.1" y="116.5">+5VL</text>
<text x="176.5" y="119.1">+5VL</text>
<text x="69.2" y="136.6">GNDREF</text>
<text x="146.2" y="140.4">GND</text>
<text x="104.1" y="145.8">+5VL</text>
<text x="149.2" y="153.4">+5V</text>
<text x="172.1" y="154.4">GNDREF</text>
<text x="116.2" y="177.3">GNDREF</text>
<text x="104.1" y="188.9">+5VL</text>
<text x="146.2" y="191.2">GND</text>
<text x="193" y="190.2">+5VL</text>
<text x="278.8" y="186.4">+5V</text>
<text x="355.7" y="187.7">+12V</text>
<text x="366.4" y="187.7">+5V</text>
<text x="149.2" y="196.6">+5V</text>
<text x="196.2" y="207.7">GNDREF</text>
<text x="116.2" y="220.4">GNDREF</text>
<text x="104.1" y="230.8">+5VL</text>
<text x="146.2" y="234.4">GND</text>
<text x="149.2" y="238.5">+5V</text>
<text x="116.2" y="262.3">GNDREF</text>
<text x="146.2" y="276.3">GND</text>
</g>
<g font-size="2.1" fill="#00c200">
<text x="290.8" y="20.1">Vbat</text>
<text x="94" y="44.2">Hin1</text>
<text x="94" y="46.8">Lin1</text>
<text x="83.8" y="51.9">SY_FLT</text>
<text x="94" y="49.3">FLT_CLR1</text>
<text x="52.1" y="54.4">FLT/SD</text>
<text x="224.8" y="64.6">Vout1</text>
<text x="74.9" y="69.6">Vcc</text>
<text x="47" y="76">Vcc</text>
<text x="91.4" y="131.9">FLT/SD</text>
<text x="43.2" y="135.7">FLT/SD_ISO</text>
<text x="40.6" y="143.3">Temp</text>
<text x="195.6" y="139.5">FLT/SD_ISO</text>
<text x="40.6" y="145.8">SY_FLT</text>
<text x="163" y="175">Hin1</text>
<text x="346.7" y="187.7">Vcc</text>
<text x="188" y="195.4">Temp</text>
<text x="165.8" y="218.2">Lin1</text>
<text x="243.8" y="217">FLT/SD</text>
<text x="163.4" y="258.9">FLT_CLR1</text>
</g>
<g font-size="2.1" fill="#840000">
<text x="301" y="267.8">chris.starkey92@gmail.com</text>
<text x="301" y="273.5">File: driver.sch</text>
<text x="301" y="270.8">Sheet: /</text>
<text x="301" y="280.9">Size: A3</text>
<text x="323" y="280.9">Date:</text>
<text x="386" y="280.9">Rev: 1</text>
<text x="301" y="283.7">KiCad E.D.A. kicad (after 2015-mar-04 BZR unknown)-product</text>
<text x="386" y="283.7">Id: 1/1</text>
</g>
<g font-size="1.8" fill="#840000">
<text x="35" y="11.7">1</text>
<text x="85" y="11.7">2</text>
<text x="135" y="11.7">3</text>
<text x="185" y="11.7">4</text>
<text x="235" y="11.7">5</text>
<text x="285" y="11.7">6</text>
<text x="335" y="11.7">7</text>
<text x="385" y="11.7">8</text>
<text x="308.8" y="20.1">1</text>
<text x="308.8" y="22.6">2</text>
<text x="285.4" y="29.5">1</text>
<text x="292.4" y="24.6" transform="rotate(-90 292.4 24.6)">2</text>
<text x="10.4" y="35.7">A</text>
<text x="292.4" y="32.3" transform="rotate(-90 292.4 32.3)">3</text>
<text x="408.4" y="35.7">A</text>
<text x="117.6" y="44.2">1</text>
<text x="117.6" y="46.8">2</text>
<text x="148.9" y="46.8">23</text>
<text x="148.9" y="44.2">24</text>
<text x="117.6" y="49.3">3</text>
<text x="117.6" y="51.9">4</text>
<text x="148.9" y="51.9">21</text>
<text x="148.9" y="49.3">22</text>
<text x="220" y="51.3" transform="rotate(-90 220 51.3)">2</text>
<text x="117.6" y="54.4">5</text>
<text x="117.6" y="56.9">6</text>
<text x="117.6" y="59.5">7</text>
<text x="148.9" y="54.4">20</text>
<text x="148.9" y="59.5">18</text>
<text x="148.9" y="56.9">19</text>
<text x="213" y="56.2">1</text>
<text x="220" y="58.9" transform="rotate(-90 220 58.9)">3</text>
<text x="117.6" y="62">8</text>
<text x="117.6" y="64.6">9</text>
<text x="148.9" y="64.6">16</text>
<text x="148.9" y="62">17</text>
<text x="117.1" y="67.1">10</text>
<text x="117.1" y="69.6">11</text>
<text x="148.9" y="69.6">14</text>
<text x="148.9" y="67.1">15</text>
<text x="241.5" y="67.1">1</text>
<text x="241.5" y="69.6">2</text>
<text x="72.5" y="76">1</text>
<text x="117.1" y="72.2">12</text>
<text x="148.9" y="72.2">13</text>
<text x="220" y="74.2" transform="rotate(-90 220 74.2)">2</text>
<text x="72.5" y="78.5">2</text>
<text x="72.5" y="81.1">3</text>
<text x="213" y="79">1</text>
<text x="220" y="81.8" transform="rotate(-90 220 81.8)">3</text>
<text x="10.4" y="85.7">B</text>
<text x="408.4" y="85.7">B</text>
<text x="136.1" y="118.6" transform="rotate(-90 136.1 118.6)">3</text>
<text x="27.6" y="123">10</text>
<text x="28.1" y="125.5">9</text>
<text x="129.4" y="123.5">2</text>
<text x="28.1" y="130.6">7</text>
<text x="28.1" y="128.1">8</text>
<text x="128.5" y="128.8" transform="rotate(-90 128.5 128.8)">1</text>
<text x="136.1" y="126.2" transform="rotate(-90 136.1 126.2)">1</text>
<text x="155.7" y="128.1">1</text>
<text x="168.4" y="130.6">5</text>
<text x="168.4" y="128.1">6</text>
<text x="10.4" y="135.7">C</text>
<text x="28.1" y="135.7">5</text>
<text x="28.1" y="133.1">6</text>
<text x="121.7" y="133.6">2</text>
<text x="128.5" y="136.4" transform="rotate(-90 128.5 136.4)">3</text>
<text x="155.7" y="133.1">2</text>
<text x="168.4" y="133.1">4</text>
<text x="408.4" y="135.7">C</text>
<text x="28.1" y="143.3">2</text>
<text x="28.1" y="140.8">3</text>
<text x="28.1" y="138.2">4</text>
<text x="28.1" y="145.8">1</text>
<text x="108.2" y="154.2" transform="rotate(-90 108.2 154.2)">3</text>
<text x="101.4" y="159">2</text>
<text x="108.2" y="161.8" transform="rotate(-90 108.2 161.8)">1</text>
<text x="100.6" y="164.3" transform="rotate(-90 100.6 164.3)">1</text>
<text x="127.8" y="163.6">1</text>
<text x="140.5" y="166.2">5</text>
<text x="140.5" y="163.6">6</text>
<text x="93.8" y="169.2">2</text>
<text x="100.6" y="172" transform="rotate(-90 100.6 172)">3</text>
<text x="127.8" y="168.7">2</text>
<text x="140.5" y="168.7">4</text>
<text x="10.4" y="185.7">D</text>
<text x="408.4" y="185.7">D</text>
<text x="108.2" y="197.4" transform="rotate(-90 108.2 197.4)">3</text>
<text x="204.6" y="192.8">1</text>
<text x="204.6" y="195.4">2</text>
<text x="204.6" y="197.9">3</text>
<text x="313.9" y="196.1" transform="rotate(-90 313.9 196.1)">3</text>
<text x="101.4" y="202.2">2</text>
<text x="307.2" y="201">2</text>
<text x="313.9" y="203.7" transform="rotate(-90 313.9 203.7)">1</text>
<text x="372.3" y="203">1</text>
<text x="100.6" y="207.5" transform="rotate(-90 100.6 207.5)">1</text>
<text x="108.2" y="205" transform="rotate(-90 108.2 205)">1</text>
<text x="127.8" y="206.8">1</text>
<text x="140.5" y="209.3">5</text>
<text x="140.5" y="206.8">6</text>
<text x="302.5" y="207.5" transform="rotate(-90 302.5 207.5)">1</text>
<text x="372.3" y="205.5">2</text>
<text x="372.3" y="208.1">3</text>
<text x="93.8" y="212.4">2</text>
<text x="100.6" y="215.1" transform="rotate(-90 100.6 215.1)">3</text>
<text x="127.8" y="211.9">2</text>
<text x="140.5" y="211.9">4</text>
<text x="282.2" y="213.9" transform="rotate(-90 282.2 213.9)">1</text>
<text x="295.7" y="212.4">2</text>
<text x="302.5" y="215.1" transform="rotate(-90 302.5 215.1)">3</text>
<text x="372.3" y="210.6">4</text>
<text x="372.3" y="213.1">5</text>
<text x="372.3" y="215.7">6</text>
<text x="275.4" y="218.7">2</text>
<text x="282.2" y="221.5" transform="rotate(-90 282.2 221.5)">3</text>
<text x="10.4" y="235.7">E</text>
<text x="108.2" y="239.3" transform="rotate(-90 108.2 239.3)">3</text>
<text x="408.4" y="235.7">E</text>
<text x="101.4" y="244.1">2</text>
<text x="100.6" y="249.4" transform="rotate(-90 100.6 249.4)">1</text>
<text x="108.2" y="246.9" transform="rotate(-90 108.2 246.9)">1</text>
<text x="127.8" y="248.7">1</text>
<text x="140.5" y="251.2">5</text>
<text x="140.5" y="248.7">6</text>
<text x="93.8" y="254.3">2</text>
<text x="100.6" y="257.1" transform="rotate(-90 100.6 257.1)">3</text>
<text x="127.8" y="253.8">2</text>
<text x="140.5" y="253.8">4</text>
<text x="10.5" y="285.7">F</text>
<text x="35" y="286.7">1</text>
<text x="85" y="286.7">2</text>
<text x="135" y="286.7">3</text>
<text x="185" y="286.7">4</text>
<text x="235" y="286.7">5</text>
<text x="285" y="286.7">6</text>
<text x="335" y="286.7">7</text>
<text x="385" y="286.7">8</text>
<text x="408.5" y="285.7">F</text>
</g>
<g font-size="1.8" fill="#008484">
<text x="311.4" y="18.4">P3</text>
<text x="131.6" y="28.7">0</text>
<text x="148.7" y="26">D4</text>
<text x="292.5" y="29.8">Q_PMOS_GDS</text>
<text x="293.5" y="27.3">Q?</text>
<text x="301.6" y="27.3">GND</text>
<text x="315.5" y="27.3" transform="rotate(-90 315.5 27.3)">CONN_01X02</text>
<text x="130.5" y="30.6">R10</text>
<text x="145.2" y="31.1">DIODESCH</text>
<text x="167.9" y="34.9">C10</text>
<text x="274.9" y="32.8" transform="rotate(-90 274.9 32.8)">1k</text>
<text x="276.9" y="32.9" transform="rotate(-90 276.9 32.9)">R?</text>
<text x="282" y="33.6">D?</text>
<text x="168" y="40">470n</text>
<text x="280.2" y="38.7">ZENER</text>
<text x="64.2" y="47.2" transform="rotate(-90 64.2 47.2)">10k</text>
<text x="66.1" y="46.9" transform="rotate(-90 66.1 46.9)">R1</text>
<text x="79.5" y="47.2" transform="rotate(-90 79.5 47.2)">10k</text>
<text x="81.3" y="46.9" transform="rotate(-90 81.3 46.9)">R2</text>
<text x="121.7" y="45.1">HIN</text>
<text x="121.7" y="47.7">LIN</text>
<text x="142.6" y="45.1">DSH</text>
<text x="143.8" y="47.7">VB</text>
<text x="181.9" y="47.8">1k</text>
<text x="195.7" y="45">D5</text>
<text x="121.7" y="50.2">FLT_CLR</text>
<text x="121.7" y="52.7">SY_FLT</text>
<text x="142.5" y="52.7">HOP</text>
<text x="143.7" y="50.2">NC</text>
<text x="181.3" y="49.6">R16</text>
<text x="181.9" y="52.8">20</text>
<text x="192.2" y="50.1">DIODESCH</text>
<text x="221.1" y="53.9">Q9</text>
<text x="244.1" y="50.1">C12</text>
<text x="121.7" y="55.3">FAULT/SD</text>
<text x="121.7" y="57.8">VSS</text>
<text x="142.4" y="55.3">HON</text>
<text x="143.9" y="57.8">VS</text>
<text x="181.3" y="54.7">R17</text>
<text x="181.3" y="59.8">R18</text>
<text x="181.9" y="57.9">20</text>
<text x="220" y="56.5">Q_NMOS_GDS</text>
<text x="244.2" y="55.2">100n</text>
<text x="91.6" y="62.8">C5</text>
<text x="99.2" y="62.8">C6</text>
<text x="121.7" y="60.4">SSDL</text>
<text x="121.7" y="62.9">COM</text>
<text x="121.7" y="65.4">LON</text>
<text x="141.4" y="60.4">SSDH</text>
<text x="143.7" y="65.4">NC</text>
<text x="143.7" y="62.9">NC</text>
<text x="181.3" y="64.9">R19</text>
<text x="181.4" y="63">100</text>
<text x="195.7" y="65.4">D6</text>
<text x="244" y="65.4">P2</text>
<text x="64.3" y="70.4">0</text>
<text x="91.6" y="67.9">1n</text>
<text x="99.4" y="67.9">100n</text>
<text x="121.7" y="68">LOP</text>
<text x="121.7" y="70.5">VCC</text>
<text x="143.7" y="70.5">NC</text>
<text x="143.7" y="68">NC</text>
<text x="181.3" y="69.9">R20</text>
<text x="181.9" y="68.1">1k</text>
<text x="192.2" y="70.4">DIODESCH</text>
<text x="63.6" y="72.5">R?</text>
<text x="75.1" y="74.3">P?</text>
<text x="121.7" y="73.1">DSL</text>
<text x="143.7" y="73.1">NC</text>
<text x="181.3" y="76.3">R21</text>
<text x="181.9" y="74.4">20</text>
<text x="220" y="76.8">Q10</text>
<text x="248.2" y="74.3" transform="rotate(-90 248.2 74.3)">CONN_01X02</text>
<text x="41.2" y="83.1" transform="rotate(-90 41.2 83.1)">0</text>
<text x="43.2" y="83.7" transform="rotate(-90 43.2 83.7)">R?</text>
<text x="47.5" y="83.1" transform="rotate(-90 47.5 83.1)">0</text>
<text x="49.6" y="83.7" transform="rotate(-90 49.6 83.7)">R?</text>
<text x="181.3" y="82.6">R22</text>
<text x="181.9" y="80.8">20</text>
<text x="220" y="79.3">Q_NMOS_GDS</text>
<text x="233.9" y="83.1">C13</text>
<text x="66.6" y="87">GND</text>
<text x="79.3" y="84.4" transform="rotate(-90 79.3 84.4)">CONN_01X03</text>
<text x="181.3" y="89">R23</text>
<text x="181.4" y="87.1">100</text>
<text x="234.1" y="88.2">100n</text>
<text x="37" y="94.6">C1</text>
<text x="44.6" y="94.6">C2</text>
<text x="72.5" y="94.6">C3</text>
<text x="84" y="93.3">FUSE</text>
<text x="90.4" y="90.8">F2</text>
<text x="23.4" y="97.7" transform="rotate(-90 23.4 97.7)">D1</text>
<text x="28.5" y="99.6" transform="rotate(-90 28.5 99.6)">ZENER</text>
<text x="37.2" y="99.7">100n</text>
<text x="44.6" y="99.7">1u</text>
<text x="72.5" y="99.7">1u</text>
<text x="95.8" y="97.7" transform="rotate(-90 95.8 97.7)">D3</text>
<text x="100.9" y="99.6" transform="rotate(-90 100.9 99.6)">ZENER</text>
<text x="125.2" y="119.6" transform="rotate(-90 125.2 119.6)">10k</text>
<text x="127.1" y="119.3" transform="rotate(-90 127.1 119.3)">R?</text>
<text x="34.5" y="125.1">FUSE</text>
<text x="40.9" y="122.5">F1</text>
<text x="79.4" y="123.9">100n</text>
<text x="136.6" y="121.4">Q_PNP_CBE</text>
<text x="137.3" y="123.9">Q8</text>
<text x="71.7" y="126.9" transform="rotate(-90 71.7 126.9)">D2</text>
<text x="76.8" y="128.8" transform="rotate(-90 76.8 128.8)">ZENER</text>
<text x="81.5" y="129">C4</text>
<text x="129.6" y="131.4">Q7</text>
<text x="143.2" y="130.9">R11</text>
<text x="143.3" y="129">270</text>
<text x="157.5" y="126.3">U?</text>
<text x="162.9" y="126.3">4N25</text>
<text x="184.4" y="128.9">C11</text>
<text x="108.8" y="132.9">4.7k</text>
<text x="109.4" y="134.7">R6</text>
<text x="128.9" y="133.9">Q_NPN_CBE</text>
<text x="184.5" y="133.9">100n</text>
<text x="23.6" y="140.3" transform="rotate(-90 23.6 140.3)">CONN_01X10</text>
<text x="177.3" y="141.9" transform="rotate(-90 177.3 141.9)">1k</text>
<text x="179.1" y="142.6" transform="rotate(-90 179.1 142.6)">R15</text>
<text x="24.3" y="149.3">P1</text>
<text x="96" y="155.6" transform="rotate(-90 96 155.6)">R</text>
<text x="97.8" y="156.4" transform="rotate(-90 97.8 156.4)">10k</text>
<text x="108.6" y="157">Q_PNP_CBE</text>
<text x="109.3" y="159.5">Q4</text>
<text x="129.6" y="161.9">U?</text>
<text x="135" y="161.9">4N25</text>
<text x="101.7" y="167">Q1</text>
<text x="115.4" y="164.6">270</text>
<text x="115.7" y="166.5">R7</text>
<text x="156.3" y="164.4">C7</text>
<text x="80.8" y="168.4">4.7k</text>
<text x="81.4" y="170.3">R3</text>
<text x="100.9" y="169.5">Q_NPN_CBE</text>
<text x="156.6" y="169.5">100n</text>
<text x="149.3" y="177.5" transform="rotate(-90 149.3 177.5)">1k</text>
<text x="151.2" y="178.2" transform="rotate(-90 151.2 178.2)">R12</text>
<text x="207.2" y="191.1">P?</text>
<text x="347.3" y="196.6" transform="rotate(-90 347.3 196.6)">1k</text>
<text x="349.3" y="196.8" transform="rotate(-90 349.3 196.8)">R?</text>
<text x="358.7" y="196.6" transform="rotate(-90 358.7 196.6)">1k</text>
<text x="360.7" y="196.8" transform="rotate(-90 360.7 196.8)">R?</text>
<text x="368.9" y="197.1" transform="rotate(-90 368.9 197.1)">330</text>
<text x="370.9" y="196.8" transform="rotate(-90 370.9 196.8)">R?</text>
<text x="96" y="198.8" transform="rotate(-90 96 198.8)">R</text>
<text x="97.8" y="199.6" transform="rotate(-90 97.8 199.6)">10k</text>
<text x="108.6" y="200.1">Q_PNP_CBE</text>
<text x="109.3" y="202.7">Q5</text>
<text x="211.4" y="201.3" transform="rotate(-90 211.4 201.3)">CONN_01X03</text>
<text x="314.4" y="198.9">Q_PNP_CBE</text>
<text x="315.1" y="201.4">Q?</text>
<text x="374.8" y="201.3">P?</text>
<text x="115.4" y="207.8">270</text>
<text x="115.7" y="209.6">R8</text>
<text x="129.6" y="205.1">U?</text>
<text x="135" y="205.1">4N25</text>
<text x="156.3" y="207.6">C8</text>
<text x="281.2" y="206" transform="rotate(-90 281.2 206)">10k</text>
<text x="283.3" y="205.6" transform="rotate(-90 283.3 205.6)">R?</text>
<text x="80.8" y="211.6">4.7k</text>
<text x="81.4" y="213.4">R4</text>
<text x="100.9" y="212.7">Q_NPN_CBE</text>
<text x="101.7" y="210.1">Q2</text>
<text x="156.6" y="212.7">100n</text>
<text x="302.8" y="212.7">Q_NPN_CBE</text>
<text x="303.6" y="210.1">Q?</text>
<text x="321.1" y="211.4">330</text>
<text x="321.4" y="213.4">R?</text>
<text x="379" y="215.2" transform="rotate(-90 379 215.2)">CONN_01X06</text>
<text x="149.3" y="220.7" transform="rotate(-90 149.3 220.7)">1k</text>
<text x="151.2" y="221.4" transform="rotate(-90 151.2 221.4)">R13</text>
<text x="260.1" y="217.8">10k</text>
<text x="260.5" y="219.8">R?</text>
<text x="282.5" y="219">Q_NPN_CBE</text>
<text x="283.3" y="216.5">Q?</text>
<text x="278.7" y="227.9">GND</text>
<text x="299" y="222.8">GND</text>
<text x="365.1" y="222.8">GND</text>
<text x="96" y="241.5" transform="rotate(-90 96 241.5)">10k</text>
<text x="97.8" y="241.2" transform="rotate(-90 97.8 241.2)">R?</text>
<text x="108.6" y="242">Q_PNP_CBE</text>
<text x="109.3" y="244.6">Q6</text>
<text x="115.4" y="249.7">270</text>
<text x="115.7" y="251.5">R9</text>
<text x="129.6" y="247">U?</text>
<text x="135" y="247">4N25</text>
<text x="156.3" y="249.5">C9</text>
<text x="80.8" y="253.5">4.7k</text>
<text x="81.4" y="255.4">R5</text>
<text x="100.9" y="254.6">Q_NPN_CBE</text>
<text x="101.7" y="252.1">Q3</text>
<text x="156.6" y="254.6">100n</text>
<text x="149.3" y="262.6" transform="rotate(-90 149.3 262.6)">1k</text>
<text x="151.2" y="263.3" transform="rotate(-90 151.2 263.3)">R14</text>
</g>
<g font-size="1.8" fill="#840084">
<text x="158.3" y="136.5">DIP-6</text>
<text x="130.3" y="172">DIP-6</text>
<text x="130.3" y="215.2">DIP-6</text>
<text x="130.3" y="257.1">DIP-6</text>
</g>
<g font-size="1.4" fill="#008484">
<text x="52.8" y="92">VI</text>
<text x="57.7" y="95.8" transform="rotate(-90 57.7 95.8)">GND</text>
<text x="59.4" y="92">VO</text>
</g>
<g font-size="1.4" fill="#840000">
<text x="83.4" y="91.2">1</text>
<text x="93.6" y="91.2">2</text>
<text x="33.9" y="123">1</text>
<text x="44.1" y="123">2</text>
</g>
</svg>
